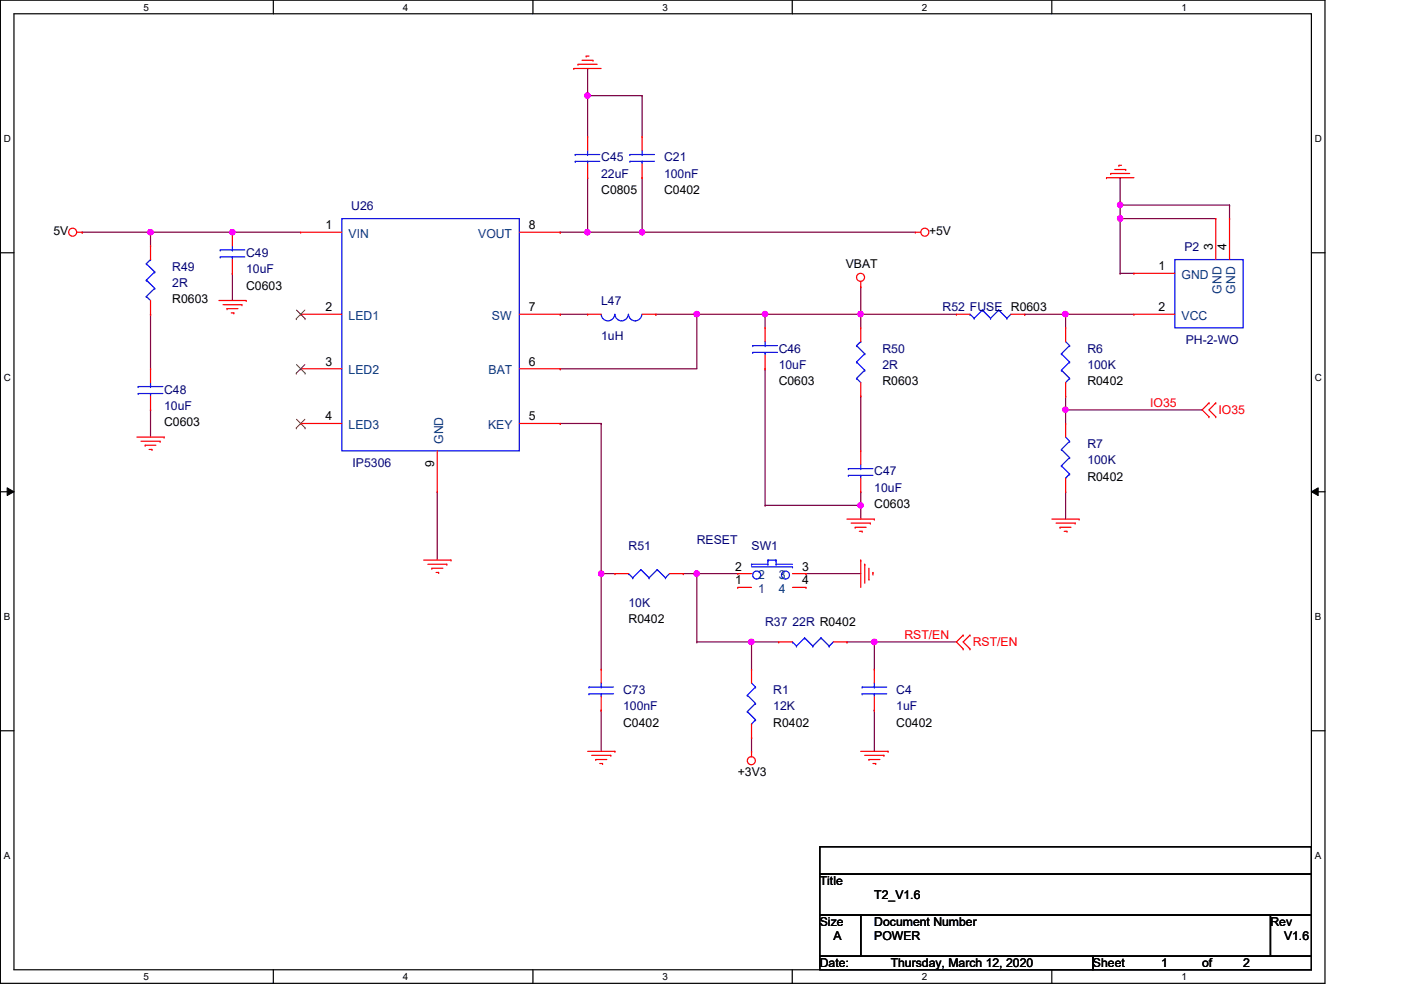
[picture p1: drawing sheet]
<svg xmlns="http://www.w3.org/2000/svg" width="297mm" height="210mm" viewBox="0 0 297 210" stroke-linecap="round" stroke-linejoin="round" font-family="sans-serif">
<path d="M.1 0h280.8v208.5h-280.8zM3 2.9h275v202.7h-275z" fill="none" stroke="#000" stroke-width=".25"/>
<g fill="#fff">
<path d="M30.4 .3h1.2v2.4h-1.2z"/>
<path d="M30.4 205.9h1.2v2.3h-1.2z"/>
</g>
<path d="M58 0v2.9M58 205.6v2.9" fill="none" stroke="#000" stroke-width=".25"/>
<g fill="#fff">
<path d="M85.4 .3h1.2v2.4h-1.2z"/>
<path d="M85.4 205.9h1.2v2.3h-1.2z"/>
</g>
<path d="M113 0v2.9M113 205.6v2.9" fill="none" stroke="#000" stroke-width=".25"/>
<g fill="#fff">
<path d="M140.5 .3h1.1v2.4h-1.1z"/>
<path d="M140.5 205.9h1.1v2.3h-1.1z"/>
</g>
<path d="M168 0v2.9M168 205.6v2.9" fill="none" stroke="#000" stroke-width=".25"/>
<g fill="#fff">
<path d="M195.4 .3h1.2v2.4h-1.2z"/>
<path d="M195.4 205.9h1.2v2.3h-1.2z"/>
</g>
<path d="M223 0v2.9M223 205.6v2.9" fill="none" stroke="#000" stroke-width=".25"/>
<g fill="#fff">
<path d="M250.5 .3h1.1v2.4h-1.1z"/>
<path d="M250.5 205.9h1.1v2.3h-1.1z"/>
<path d="M.8 28.2h1.5v2.4h-1.5z"/>
<path d="M278.8 28.2h1.4v2.4h-1.4z"/>
<path d="M.8 78.9h1.5v2.3h-1.5z"/>
<path d="M278.8 78.9h1.4v2.3h-1.4z"/>
</g>
<path d="M.1 53.6h2.9M278 53.6h2.9" fill="none" stroke="#000" stroke-width=".25"/>
<g fill="#fff">
<path d="M.8 129.6h1.4v2.3h-1.4z"/>
<path d="M278.8 129.6h1.3v2.3h-1.3z"/>
</g>
<path d="M.1 104.3h2.9M278 104.3h2.9" fill="none" stroke="#000" stroke-width=".25"/>
<path d="M1.5 103.4l1.5 .9-1.5 .8zM278 104.3l1.5-.9v1.7z" fill="#000"/>
<path d="M1.5 103.4l1.5 .9-1.5 .8zM278 104.3l1.5-.9v1.7z" fill="none" stroke="#000" stroke-width=".21"/>
<g fill="#fff">
<path d="M.8 180.3h1.4v2.3h-1.4z"/>
<path d="M278.8 180.3h1.3v2.3h-1.3z"/>
</g>
<path d="M.1 154.9h2.9M278 154.9h2.9" fill="none" stroke="#000" stroke-width=".25"/>
<path d="M237.5 46.4h.1M237.5 43.5h.1M237.5 46.4h20.3M237.5 43.5v2.9M237.5 43.5h23.2M260.7 43.5h.1M260.7 43.5v2.9" fill="none" stroke="#7f003f" stroke-width=".25"/>
<circle cx="237.5" cy="43.4" r=".56" fill="#f0f"/>
<circle cx="237.5" cy="43.4" r=".56" fill="none" stroke="#f0f" stroke-width=".25"/>
<path d="M237.5 37.7h.1M237.5 37.7v5.8M159.3 136.1h.1M159.3 136.1h5.8M159.3 156.4h.1M159.3 156.4v2.9M185.4 150.6h.1M185.4 150.6v8.7" fill="none" stroke="#7f003f" stroke-width=".25"/>
<circle cx="159.3" cy="136.1" r=".56" fill="#f0f"/>
<circle cx="159.3" cy="136.1" r=".56" fill="none" stroke="#f0f" stroke-width=".25"/>
<path d="M185.4 136.1h.1M185.4 136.1h17.4" fill="none" stroke="#7f003f" stroke-width=".25"/>
<circle cx="185.4" cy="136.1" r=".56" fill="#f0f"/>
<circle cx="185.4" cy="136.1" r=".56" fill="none" stroke="#f0f" stroke-width=".25"/>
<path d="M147.7 121.6h.1M147.7 121.6v14.5" fill="none" stroke="#7f003f" stroke-width=".25"/>
<circle cx="147.7" cy="121.6" r=".56" fill="#f0f"/>
<circle cx="147.7" cy="121.6" r=".56" fill="none" stroke="#f0f" stroke-width=".25"/>
<g fill="none" stroke="#7f003f" stroke-width=".25">
<path d="M127.5 121.6h.1M127.5 121.6v20.3M147.7 121.6h.1M147.7 136.1h.1M147.7 121.6h8.7M147.7 136.1h11.6M159.3 136.1h.1M159.3 136.1v5.8M179.6 136.1h.1M179.6 136.1h5.8M185.4 136.1h.1M185.4 136.1v5.8"/>
<path d="M127.5 150.6h.1M127.5 150.6v8.7"/>
</g>
<circle cx="127.5" cy="121.6" r=".56" fill="#f0f"/>
<circle cx="127.5" cy="121.6" r=".56" fill="none" stroke="#f0f" stroke-width=".25"/>
<g fill="none" stroke="#7f003f" stroke-width=".25">
<path d="M124.6 37.7h.1M124.6 37.7v11.5h-5.8M31.9 49.2h.1M31.9 49.2v3M49.3 58h.1M49.3 58v5.7M118.8 49.2h.1M237.5 58h.1M237.5 46.4h.1M237.5 58h2.9M237.5 46.4v11.6M92.7 104.3h.1"/>
<path d="M92.7 104.3v14.4"/>
</g>
<circle cx="237.5" cy="46.3" r=".56" fill="#f0f"/>
<circle cx="237.5" cy="46.3" r=".56" fill="none" stroke="#f0f" stroke-width=".25"/>
<path d="M124.6 20.3h.1M124.6 20.3v8.7M124.6 20.3h11.5M136.1 37.7h.1M136.1 37.7v11.5M118.8 66.6h.1M118.8 66.6h5.8" fill="none" stroke="#7f003f" stroke-width=".25"/>
<circle cx="124.5" cy="20.3" r=".56" fill="#f0f"/>
<circle cx="124.5" cy="20.3" r=".56" fill="none" stroke="#f0f" stroke-width=".25"/>
<path d="M136.1 20.3h.1M136.1 20.3v8.7M182.5 107.1h.1M182.5 107.1v3" fill="none" stroke="#7f003f" stroke-width=".25"/>
<circle cx="182.4" cy="107.1" r=".56" fill="#f0f"/>
<circle cx="182.4" cy="107.1" r=".56" fill="none" stroke="#f0f" stroke-width=".25"/>
<path d="M124.6 14.5h.1M124.6 14.5v5.8M162.2 66.6h.1M162.2 66.6h20.3M182.5 66.6h.1M182.5 66.6v2.9M182.5 84h.1M182.5 84v11.6" fill="none" stroke="#7f003f" stroke-width=".25"/>
<circle cx="162.2" cy="66.6" r=".56" fill="#f0f"/>
<circle cx="162.2" cy="66.6" r=".56" fill="none" stroke="#f0f" stroke-width=".25"/>
<path d="M118.8 78.2h.1M147.7 66.6h.1M147.7 66.6h14.5M147.7 66.6v11.6h-28.9M162.2 66.6h.1M162.2 78.2h.1M162.2 66.6v2.9M162.2 78.2v28.9M162.2 107.1h.1M162.2 107.1h20.3" fill="none" stroke="#7f003f" stroke-width=".25"/>
<circle cx="147.7" cy="66.6" r=".56" fill="#f0f"/>
<circle cx="147.7" cy="66.6" r=".56" fill="none" stroke="#f0f" stroke-width=".25"/>
<path d="M31.9 49.2h.1M31.9 49.2h17.4M139.1 66.6h.1M139.1 66.6h8.6M118.8 89.8h.1M118.8 89.8h8.7M127.5 89.8h.1M127.5 89.8v31.8M127.5 121.6h.1M127.5 121.6h2.9M170.9 121.6h.1M170.9 121.6h11.6" fill="none" stroke="#7f003f" stroke-width=".25"/>
<circle cx="31.9" cy="49.2" r=".56" fill="#f0f"/>
<circle cx="31.9" cy="49.2" r=".56" fill="none" stroke="#f0f" stroke-width=".25"/>
<path d="M49.3 49.2h.1M49.3 49.2h14.5" fill="none" stroke="#7f003f" stroke-width=".25"/>
<circle cx="49.3" cy="49.2" r=".56" fill="#f0f"/>
<circle cx="49.3" cy="49.2" r=".56" fill="none" stroke="#f0f" stroke-width=".25"/>
<path d="M17.4 49.2h.1M17.4 49.2h14.5M124.6 49.2h.1M124.6 49.2h11.5M31.9 66.6h.1M31.9 66.6v11.6M31.9 86.9h.1M31.9 86.9v5.8M182.5 104.3h.1M182.5 104.3v2.8" fill="none" stroke="#7f003f" stroke-width=".25"/>
<circle cx="124.5" cy="49.2" r=".56" fill="#f0f"/>
<circle cx="124.5" cy="49.2" r=".56" fill="none" stroke="#f0f" stroke-width=".25"/>
<path d="M136.1 49.2h.1M136.1 49.2h58" fill="none" stroke="#7f003f" stroke-width=".25"/>
<circle cx="136.1" cy="49.2" r=".56" fill="#f0f"/>
<circle cx="136.1" cy="49.2" r=".56" fill="none" stroke="#f0f" stroke-width=".25"/>
<path d="M225.9 66.6h.1M225.9 66.6h14.5M225.9 66.6v2.9" fill="none" stroke="#7f003f" stroke-width=".25"/>
<circle cx="225.9" cy="66.6" r=".56" fill="#f0f"/>
<circle cx="225.9" cy="66.6" r=".56" fill="none" stroke="#f0f" stroke-width=".25"/>
<path d="M225.9 86.9h.1M225.9 86.9v2.9M225.9 86.9h29" fill="none" stroke="#7f003f" stroke-width=".25"/>
<circle cx="225.9" cy="86.9" r=".56" fill="#f0f"/>
<circle cx="225.9" cy="86.9" r=".56" fill="none" stroke="#f0f" stroke-width=".25"/>
<path d="M182.5 66.6h.1M182.5 66.6h20.3M217.3 66.6h.1M217.3 66.6h8.6M225.9 84h.1M225.9 84v2.9M225.9 104.3h.1M225.9 104.3v5.8" fill="none" stroke="#7f003f" stroke-width=".25"/>
<circle cx="182.4" cy="66.6" r=".56" fill="#f0f"/>
<circle cx="182.4" cy="66.6" r=".56" fill="none" stroke="#f0f" stroke-width=".25"/>
<path d="M182.5 60.8h.1M182.5 60.8v5.8M144.9 121.6h.1M144.9 121.6h2.8" fill="none" stroke="#7f003f" stroke-width=".25"/>
<g fill="none" stroke="#f00" stroke-width=".25">
<path d="M121.7 14.5h.1M121.7 14.5h5.8M122.6 13.6h.1M122.6 13.6h4M123.4 12.8h2.3M124.3 11.9h.1M124.3 11.9h.6M125.7 12.8h.1M124.6 37.7h.1M124.6 29h.1M124.6 29v2.9M124.6 34.8v2.9"/>
<path d="M136.1 37.7h.1M136.1 29h.1M136.1 29v2.9M136.1 34.8v2.9M234.6 37.7h.1M234.6 37.7h5.8M235.5 36.8h.1M235.5 36.8h4M236.3 35.9h2.4M237.2 35.1h.1M237.2 35.1h.6M238.7 35.9h.1"/>
<path d="M16.3 49.2h1.1M17.4 49.2h.1M31.9 52.2h.1M31.9 52.2v2.8M49.3 58h.1M49.3 49.2h.1M49.3 49.2v3M49.3 55v3M63.8 49.2h.1M63.8 49.2h8.7M110.1 49.2h8.7M118.8 49.2h.1"/>
<path d="M182.5 59.7v1.1M194.1 49.2h.1M194.1 49.2h1.1M240.4 58h.1M240.4 58h8.7M257.8 46.4h.1M257.8 46.4v8.6M260.7 46.4h.1M260.7 46.4v8.6M31.9 66.6h.1M31.9 78.2h.1M31.9 63.7v2.9"/>
<path d="M31.9 78.2v2.9M46.4 63.7h5.8M47.3 64.6h4M48.1 65.4h.1M48.1 65.4h2.4M49 66.3h.6M49.6 66.3h.1M51.3 64.6h.1M52.2 63.7h.1M63.8 66.6h.1M63.8 78.2h.1M63.8 66.6h8.7"/>
<path d="M63.8 78.2h8.7M110.1 66.6h8.7M110.1 78.2h8.7M118.8 78.2h.1M118.8 66.6h.1M124.6 66.6h.1M124.6 66.6h2.9M136.1 66.6h3M139.1 66.6h.1M162.2 78.2h.1M162.2 69.5h.1M162.2 69.5v2.9"/>
<path d="M162.2 75.3v2.9M182.5 60.8h.1M182.5 69.5h.1M182.5 69.5v2.9M202.8 66.6h.1M202.8 66.6h2.9M214.3 66.6h3M217.3 66.6h.1M225.9 69.5h.1M225.9 69.5v2.9M240.4 66.6h.1M240.4 66.6h8.7"/>
<path d="M29 92.7h5.8M29.9 93.6h4M30.8 94.4h.1M30.8 94.4h2.3M31.6 95.3h.6M31.9 86.9h.1M31.9 84v2.9M32.2 95.3h.1M33.9 93.6h.1M34.8 92.7h.1M63.8 89.8h.1M63.8 89.8h8.7"/>
<path d="M92.7 95.6v8.7M110.1 89.8h8.7M118.8 89.8h.1M182.5 84h.1M182.5 95.6h.1M182.5 81.1v2.9M182.5 95.6v2.9M225.9 89.8h.1M225.9 84h.1M225.9 81.1v2.9M225.9 89.8v2.9M256.3 85.4h.1"/>
<path d="M256.3 88.3h.1M256.3 85.4l-1.4 1.5 1.4 1.4M257.8 88.3h.1M257.8 85.4h.1M257.8 85.4l-1.5 1.5 1.5 1.4M89.8 118.7h5.8M90.7 119.6h4M92.7 104.3h.1M94.7 119.6h.1M95.6 118.7h.1M179.6 110.1h5.8M180.5 110.9h4"/>
<path d="M181.3 111.8h.1M181.3 111.8h2.3M182.2 112.6h.6M182.5 118.7h.1M182.5 104.3h.1M182.5 101.4v2.9M182.5 118.7v5.8M182.8 112.6h.1M183.3 119.6h.1M183.3 119.6v4.1M184.5 110.9h.1M185.4 110.1h.1"/>
<path d="M223 110.1h5.8M223.9 110.9h4.1M224.7 111.8h.1M224.7 111.8h2.4M225.6 112.6h.6M225.9 104.3h.1M225.9 101.4v2.9M226.2 112.6h.1M228 110.9h.1M228.8 110.1h.1M91.6 120.5h.1M91.6 120.5h2.3"/>
<path d="M92.5 121.4h.5M93 121.4h.1M130.4 121.6h.1M130.4 121.6h2.9M141.9 121.6h3M144.9 121.6h.1M156.4 124.5h.1M156.4 121.6h.1M156.4 121.6h2.9M156.4 124.5h2.9M165.1 136.1h.1M165.1 136.1h2.9"/>
<path d="M168 121.6h2.9M168 124.5h2.9M170.9 121.6h.1M170.9 124.5h.1M176.7 136.1h2.9M179.6 136.1h.1M184.2 122.8h.1M184.2 120.5v2.3M185.1 121.4h.1M185.1 121.4v.5M204.2 134.7h.1M204.2 137.6h.1"/>
<path d="M204.2 134.7l-1.4 1.4 1.4 1.5M205.7 137.6h.1M205.7 134.7h.1M205.7 134.7l-1.5 1.4 1.5 1.5M124.6 159.3h5.8M127.5 150.6h.1M127.5 141.9h.1M127.5 141.9v2.9M127.5 147.7v2.9M130.4 159.3h.1M159.3 159.3h.1M159.3 141.9h.1"/>
<path d="M159.3 156.4h.1M159.3 141.9v2.9M159.3 153.5v2.9M159.3 159.3v1.1M182.5 159.3h5.8M185.4 150.6h.1M185.4 141.9h.1M185.4 141.9v2.9M185.4 147.7v2.9M188.3 159.3h.1M125.4 160.1h4.1M126.3 161h.1"/>
<path d="M126.3 161h2.3M127.2 161.9h.6M127.8 161.9h.1M129.5 160.1h.1M183.3 160.1h4.1M184.2 161h.1M184.2 161h2.4M185.1 161.9h.6M185.7 161.9h.1M187.4 160.1h.1"/>
<circle cx="15.4" cy="49.2" r=".85"/>
<circle cx="182.4" cy="58.8" r=".85"/>
<circle cx="196.1" cy="49.2" r=".85"/>
<circle cx="159.3" cy="161.3" r=".85"/>
</g>
<path d="M173.8 179.5h104.2v5.8h-104.2zM173.8 185.3h104.2v8.7h-104.2zM173.8 194h8.7v8.7h-8.7zM182.5 194h86.9v8.7h-86.9zM269.4 194h8.6v8.7h-8.6zM173.8 202.7h57.9v2.9h-57.9zM231.7 202.7h46.3v2.9h-46.3z" fill="none" stroke="#000" stroke-width=".25"/>
<g fill="none" stroke="#00f" stroke-width=".25">
<path d="M122 32.8h.1M122 34.2h.1M122 32.8h5.2M122 34.2h5.2M124.6 34.2h.1M124.6 32.8h.1M124.6 31.9v.9M124.6 34.2v.6M133.6 32.8h.1M133.6 34.2h.1M133.6 32.8h5.2M133.6 34.2h5.2"/>
<path d="M136.1 34.2h.1M136.1 32.8h.1M136.1 31.9v.9M136.1 34.2v.6M31 59.4h.1M31 55.9h.1M31 59.4l1.8 1.7M31 55.9l1.8 1.8M31.9 55h.1M31.9 55l-.9 .9M32.8 57.7h.1M32.8 57.7l-1.8 1.7"/>
<path d="M46.7 53h.1M46.7 54.5h.1M46.7 53h5.2M46.7 54.5h5.2M49.3 54.5h.1M49.3 53h.1M49.3 52.2v.8M49.3 54.5v.5M72.5 46.4h37.6v49.2h-37.6zM249.1 55h14.5v14.5h-14.5zM31 62.9h.1M31 62.9l.9 .8"/>
<path d="M32.8 61.1h.1M32.8 61.1l-1.8 1.8M127.5 66.6a1.44 1.44 0 0 0 1.4 1.4 1.44 1.44 0 0 0 1.4-1.4M130.4 66.6a1.42 1.42 0 0 0 1.4 1.4 1.42 1.42 0 0 0 1.4-1.4M133.3 66.6a1.42 1.42 0 0 0 1.4 1.4 1.42 1.42 0 0 0 1.4-1.4M159.6 73.3h.1M159.6 74.7h.1M159.6 73.3h5.2M159.6 74.7h5.2M162.2 74.7h.1M162.2 73.3h.1M162.2 72.4v.9"/>
<path d="M162.2 74.7v.6M181.6 76.8h.1M181.6 73.3h.1M181.6 76.8l1.7 1.7M181.6 73.3l1.7 1.7M182.5 72.4h.1M182.5 72.4l-.9 .9M183.3 78.5h.1M183.3 75h.1M183.3 78.5l-1.7 1.7M183.3 75l-1.7 1.8M205.7 66.6h.1"/>
<path d="M205.7 66.6l.8 .9M206.5 67.5h.1M208.3 65.7h.1M208.3 65.7l1.7 1.8M208.3 65.7l-1.8 1.8M210 67.5h.1M211.7 65.7h.1M211.7 65.7l1.8 1.8M211.7 65.7l-1.7 1.8M213.5 67.5h.1M214.3 66.6l-.8 .9M225 75h.1"/>
<path d="M225 78.5h.1M225 75l1.8 1.8M225 78.5l1.8 1.7M225.9 72.4l.9 .9M226.8 73.3h.1M226.8 76.8h.1M226.8 73.3l-1.8 1.7M226.8 76.8l-1.8 1.7M29.3 82h.1M29.3 83.4h.1M29.3 82h5.2M29.3 83.4h5.2"/>
<path d="M31.9 83.4h.1M31.9 82h.1M31.9 81.1v.9M31.9 83.4v.6M179.9 99.4h.1M179.9 99.4h5.2M181.6 80.2h.1M181.6 80.2l.9 .9M182.5 99.4h.1M182.5 98.5v.9M225 95.3h.1M225 98.8h.1"/>
<path d="M225 95.3l1.8 1.7M225 98.8l1.8 1.7M225.9 81.1h.1M225.9 92.7l.9 .9M226.8 93.6h.1M226.8 97h.1M226.8 80.2h.1M226.8 93.6l-1.8 1.7M226.8 97l-1.8 1.8M226.8 80.2l-.9 .9M159.3 119.6h.1M159.3 119.6h3.5"/>
<path d="M162.8 118.7h.1M162.8 119.6h.1M162.8 118.7h1.7M162.8 118.7v.9M164.5 118.7h.1M164.5 119.6h.1M164.5 118.7v.9M164.5 119.6h3.5M179.9 100.8h.1M179.9 100.8h5.2M182.5 100.8h.1M182.5 100.8v.6"/>
<path d="M225.9 101.4h.1M226.8 100.5h.1M226.8 100.5l-.9 .9M133.3 121.6h.1M133.3 121.6l.9 .9M134.2 122.5h.1M135.9 120.8h.1M135.9 120.8l1.7 1.7M135.9 120.8l-1.7 1.7M137.6 122.5h.1M139.4 120.8h.1M139.4 120.8l1.7 1.7"/>
<path d="M139.4 120.8l-1.8 1.7M141.1 122.5h.1M141.9 121.6l-.8 .9M159.3 120.2h8.7M168 120.2h.1M168 136.1h.1M168 136.1l.9 .9M168.9 137h.1M170.6 135.3h.1M170.6 135.3l1.7 1.7M170.6 135.3l-1.7 1.7M172.3 137h.1"/>
<path d="M174.1 135.3h.1M174.1 135.3l1.7 1.7M174.1 135.3l-1.8 1.7M175.8 137h.1M176.7 136.1l-.9 .9M124.9 145.7h.1M124.9 147.1h.1M124.9 145.7h5.2M124.9 147.1h5.2M127.5 147.1h.1M127.5 145.7h.1M127.5 144.8v.9"/>
<path d="M127.5 147.1v.6M158.5 147.4h.1M158.5 150.9h.1M158.5 147.4l1.7 1.7M158.5 150.9l1.7 1.7M159.3 153.5h.1M159.3 144.8l.9 .9M160.2 145.7h.1M160.2 149.1h.1M160.2 152.6h.1M160.2 149.1l-1.7 1.8M160.2 145.7l-1.7 1.7"/>
<path d="M160.2 152.6l-.9 .9M182.8 145.7h.1M182.8 147.1h.1M182.8 145.7h5.2M182.8 147.1h5.2M185.4 147.1h.1M185.4 145.7h.1M185.4 144.8v.9M185.4 147.1v.6"/>
<circle cx="160.4" cy="121.9" r=".85"/>
<circle cx="166.5" cy="121.9" r=".85"/>
</g>
<path d="M62.8 67.6h.1M62.8 79.1h.1M62.9 65.7l1.8 1.9M62.9 77.3l1.8 1.8M64.6 65.7l-1.8 1.9M64.6 77.3l-1.8 1.8M64.7 67.6h.1M64.7 79.1h.1M62.8 90.7h.1M62.9 88.9l1.8 1.8M64.6 88.9l-1.8 1.8M64.7 90.7h.1" fill="none" stroke="#7f3f00" stroke-width=".21"/>
<circle cx="237.5" cy="43.4" r=".56" fill="#f0f"/>
<circle cx="237.5" cy="43.4" r=".56" fill="none" stroke="#f0f" stroke-width=".25"/>
<circle cx="159.3" cy="136.1" r=".56" fill="#f0f"/>
<circle cx="159.3" cy="136.1" r=".56" fill="none" stroke="#f0f" stroke-width=".25"/>
<circle cx="185.4" cy="136.1" r=".56" fill="#f0f"/>
<circle cx="185.4" cy="136.1" r=".56" fill="none" stroke="#f0f" stroke-width=".25"/>
<circle cx="147.7" cy="121.6" r=".56" fill="#f0f"/>
<circle cx="147.7" cy="121.6" r=".56" fill="none" stroke="#f0f" stroke-width=".25"/>
<circle cx="127.5" cy="121.6" r=".56" fill="#f0f"/>
<circle cx="127.5" cy="121.6" r=".56" fill="none" stroke="#f0f" stroke-width=".25"/>
<circle cx="237.5" cy="46.3" r=".56" fill="#f0f"/>
<circle cx="237.5" cy="46.3" r=".56" fill="none" stroke="#f0f" stroke-width=".25"/>
<circle cx="124.5" cy="20.3" r=".56" fill="#f0f"/>
<circle cx="124.5" cy="20.3" r=".56" fill="none" stroke="#f0f" stroke-width=".25"/>
<circle cx="182.4" cy="107.1" r=".56" fill="#f0f"/>
<circle cx="182.4" cy="107.1" r=".56" fill="none" stroke="#f0f" stroke-width=".25"/>
<circle cx="162.2" cy="66.6" r=".56" fill="#f0f"/>
<circle cx="162.2" cy="66.6" r=".56" fill="none" stroke="#f0f" stroke-width=".25"/>
<circle cx="147.7" cy="66.6" r=".56" fill="#f0f"/>
<circle cx="147.7" cy="66.6" r=".56" fill="none" stroke="#f0f" stroke-width=".25"/>
<circle cx="31.9" cy="49.2" r=".56" fill="#f0f"/>
<circle cx="31.9" cy="49.2" r=".56" fill="none" stroke="#f0f" stroke-width=".25"/>
<circle cx="49.3" cy="49.2" r=".56" fill="#f0f"/>
<circle cx="49.3" cy="49.2" r=".56" fill="none" stroke="#f0f" stroke-width=".25"/>
<circle cx="124.5" cy="49.2" r=".56" fill="#f0f"/>
<circle cx="124.5" cy="49.2" r=".56" fill="none" stroke="#f0f" stroke-width=".25"/>
<circle cx="136.1" cy="49.2" r=".56" fill="#f0f"/>
<circle cx="136.1" cy="49.2" r=".56" fill="none" stroke="#f0f" stroke-width=".25"/>
<circle cx="225.9" cy="66.6" r=".56" fill="#f0f"/>
<circle cx="225.9" cy="66.6" r=".56" fill="none" stroke="#f0f" stroke-width=".25"/>
<circle cx="225.9" cy="86.9" r=".56" fill="#f0f"/>
<circle cx="225.9" cy="86.9" r=".56" fill="none" stroke="#f0f" stroke-width=".25"/>
<circle cx="182.4" cy="66.6" r=".56" fill="#f0f"/>
<circle cx="182.4" cy="66.6" r=".56" fill="none" stroke="#f0f" stroke-width=".25"/>
<g font-size="2.6" fill="#00007f">
<text x="127.5" y="34.2">C45</text>
<text x="140.8" y="34.2">C21</text>
<text x="127.5" y="37.7">22uF</text>
<text x="140.8" y="37.7">100nF</text>
<text x="74.5" y="44.6">U26</text>
<text x="251.1" y="53.3">P2</text>
<text x="36.5" y="57.4">R49</text>
<text x="52.2" y="54.5">C49</text>
<text x="52.2" y="58">10uF</text>
<text x="36.5" y="60.8">2R</text>
<text x="127.5" y="64.6">L47</text>
<text x="199.9" y="66">R52 FUSE R0603</text>
<text x="127.5" y="72.1">1uH</text>
<text x="165.1" y="74.8">C46</text>
<text x="187.1" y="74.8">R50</text>
<text x="230.5" y="74.8">R6</text>
<text x="251.4" y="73">PH-2-WO</text>
<text x="34.8" y="83.4">C48</text>
<text x="165.1" y="78.2">10uF</text>
<text x="187.1" y="78.2">2R</text>
<text x="230.5" y="78.2">100K</text>
<text x="34.8" y="86.9">10uF</text>
<text x="230.5" y="95">R7</text>
<text x="74.8" y="99.1">IP5306</text>
<text x="185.4" y="100.8">C47</text>
<text x="230.5" y="98.5">100K</text>
<text x="185.4" y="104.3">10uF</text>
<text x="133.3" y="116.7">R51</text>
<text x="147.7" y="115.3">RESET</text>
<text x="159.3" y="116.7">SW1</text>
<text x="133.3" y="128.6">10K</text>
<text x="162.2" y="132.7">R37 22R R0402</text>
<text x="132.1" y="147.2">C73</text>
<text x="164" y="147.2">R1</text>
<text x="190" y="147.2">C4</text>
<text x="132.1" y="150.6">100nF</text>
<text x="164" y="150.6">12K</text>
<text x="190" y="150.6">1uF</text>
</g>
<g font-size="2.6">
<text x="127.5" y="41.1">C0805</text>
<text x="140.8" y="41.1">C0402</text>
<text x="11.3" y="49.8">5V</text>
<text x="69" y="48.6">1</text>
<text x="112.1" y="48.6">8</text>
<text x="197" y="49.8">+5V</text>
<text x="257.1" y="53" transform="rotate(-90 257.1 53)">3</text>
<text x="260.1" y="53" transform="rotate(-90 260.1 53)">4</text>
<text x="179.3" y="56.8">VBAT</text>
<text x="245.6" y="57.3">1</text>
<text x="36.5" y="64.3">R0603</text>
<text x="52.2" y="61.4">C0603</text>
<text x="69" y="66">2</text>
<text x="112.1" y="66">7</text>
<text x="245.6" y="66">2</text>
<text x="69" y="77.6">3</text>
<text x="112.1" y="77.6">6</text>
<text x="165.1" y="81.7">C0603</text>
<text x="187.1" y="81.7">R0603</text>
<text x="230.5" y="81.7">R0402</text>
<text x="69" y="89.2">4</text>
<text x="112.1" y="89.2">5</text>
<text x="34.8" y="90.4">C0603</text>
<text x="92.1" y="99.1" transform="rotate(-90 92.1 99.1)">9</text>
<text x="230.5" y="102">R0402</text>
<text x="185.4" y="107.7">C0603</text>
<text x="155.9" y="123.9">1</text>
<text x="155.9" y="121">2</text>
<text x="170" y="121">3</text>
<text x="170" y="123.9">4</text>
<text x="133.3" y="132.1">R0402</text>
<text x="132.1" y="154.1">C0402</text>
<text x="164" y="154.1">R0402</text>
<text x="190" y="154.1">C0402</text>
<text x="156.4" y="164.5">+3V3</text>
<text x="173.8" y="187.7">Title</text>
<text x="185.4" y="190.6">T2_V1.6</text>
<text x="173.8" y="196.3">Size</text>
<text x="185.4" y="196.3">Document Number</text>
<text x="269.4" y="196.3">Rev</text>
<text x="176.7" y="199.3">A</text>
<text x="185.4" y="199.3">POWER</text>
<text x="272.2" y="199.3">V1.6</text>
<text x="173.8" y="205.1">Date:</text>
<text x="188.8" y="205.1">Thursday, March 12, 2020</text>
<text x="231.7" y="205.1">Sheet</text>
<text x="246.2" y="205.1">1</text>
<text x="254.9" y="205.1">of</text>
<text x="263.6" y="205.1">2</text>
</g>
<g font-size="2.6" fill="#003f7f">
<text x="73.9" y="50.4">VIN</text>
<text x="101.4" y="50.4">VOUT</text>
<text x="250.5" y="59.1">GND</text>
<text x="259" y="62.2" transform="rotate(-90 259 62.2)">GND</text>
<text x="261.9" y="62.2" transform="rotate(-90 261.9 62.2)">GND</text>
<text x="73.9" y="67.8">LED1</text>
<text x="104.3" y="67.8">SW</text>
<text x="250.5" y="67.8">VCC</text>
<text x="73.9" y="79.4">LED2</text>
<text x="103.6" y="79.4">BAT</text>
<text x="73.9" y="91">LED3</text>
<text x="93.9" y="94.1" transform="rotate(-90 93.9 94.1)">GND</text>
<text x="103.5" y="91">KEY</text>
<text x="160.8" y="125.7">1</text>
<text x="160.8" y="122.8">2</text>
<text x="165.1" y="122.8">3</text>
<text x="165.1" y="125.7">4</text>
</g>
<g font-size="2.6" fill="#f00">
<text x="243.9" y="86.3">IO35</text>
<text x="258.4" y="87.8">IO35</text>
<text x="191.8" y="135.5">RST/EN</text>
<text x="206.2" y="137">RST/EN</text>
</g>
<g font-size="2.1">
<text x="30.4" y="2.2">5</text>
<text x="85.4" y="2.2">4</text>
<text x="140.5" y="2.2">3</text>
<text x="195.4" y="2.2">2</text>
<text x="250.5" y="2.2">1</text>
<text x=".8" y="30.1">D</text>
<text x="278.8" y="30.1">D</text>
<text x=".8" y="80.8">C</text>
<text x="278.8" y="80.8">C</text>
<text x=".8" y="131.5">B</text>
<text x="278.8" y="131.5">B</text>
<text x=".8" y="182.2">A</text>
<text x="278.8" y="182.2">A</text>
<text x="30.4" y="207.8">5</text>
<text x="85.4" y="207.8">4</text>
<text x="140.5" y="207.8">3</text>
<text x="195.4" y="207.8">2</text>
<text x="250.5" y="207.8">1</text>
</g>
</svg>
